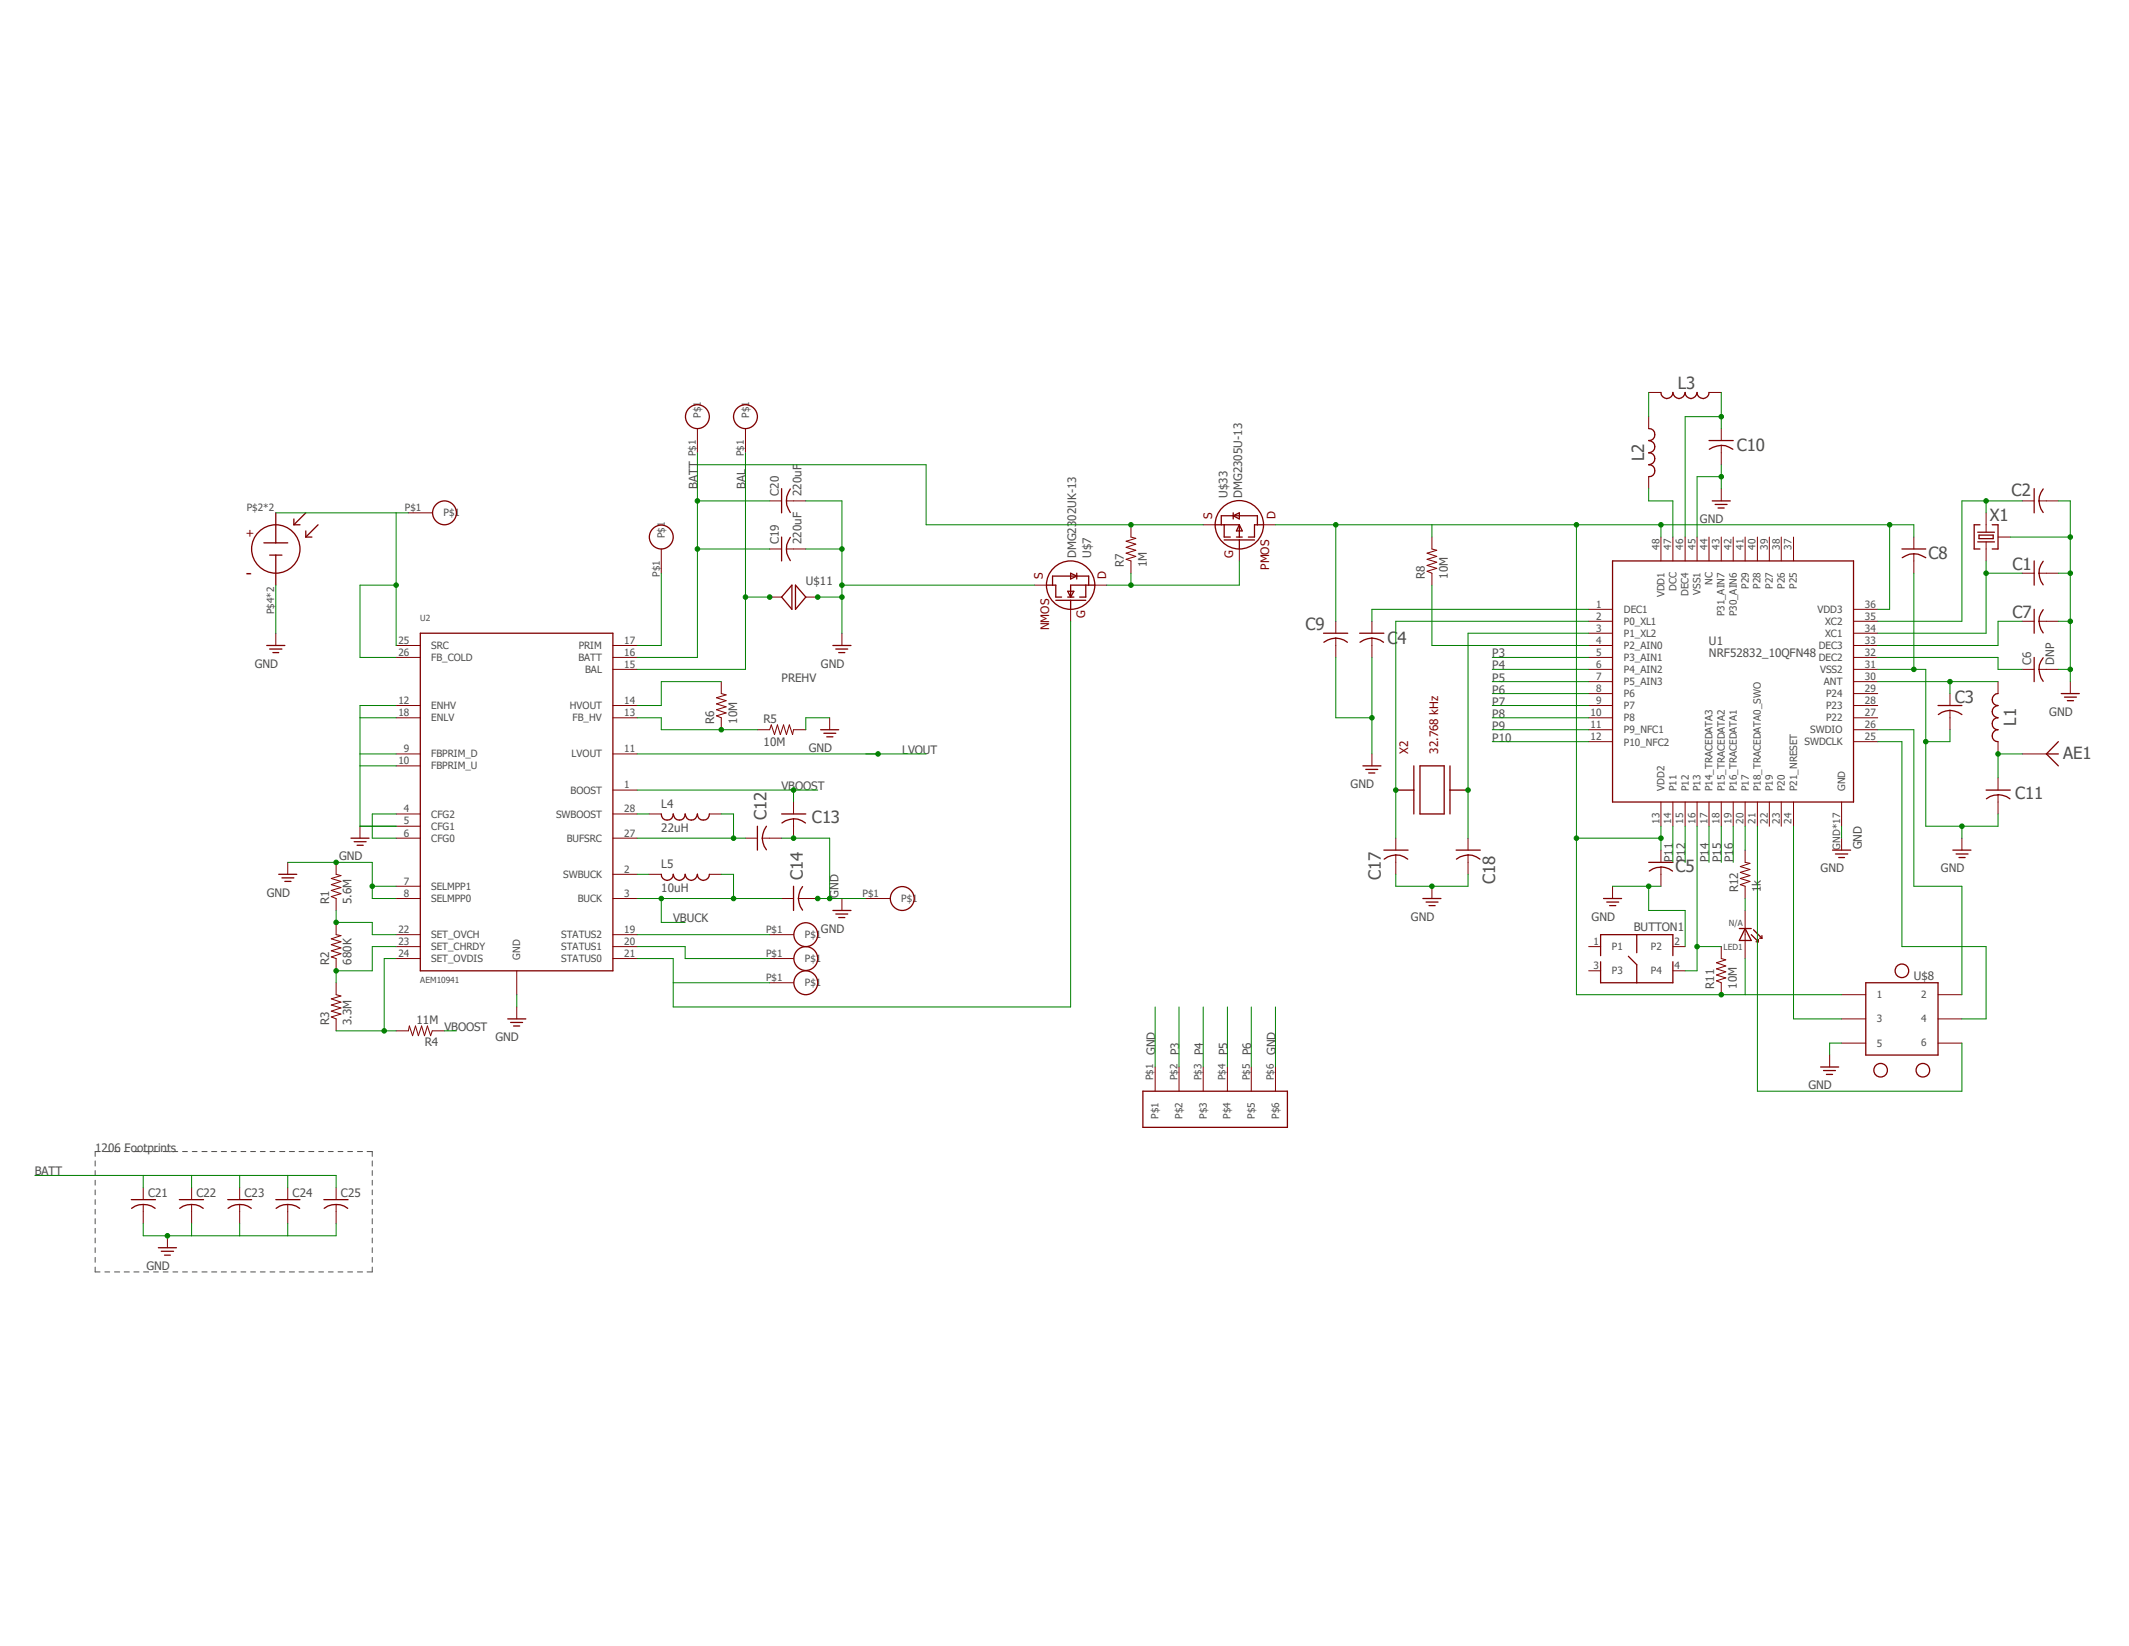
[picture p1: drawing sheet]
<svg xmlns="http://www.w3.org/2000/svg" width="279mm" height="216mm" viewBox="0 0 279 216" stroke-linecap="round" stroke-linejoin="round" font-family="sans-serif">
<path d="M4.2 48.9l271 118.1M275.2 48.9l-271 118.1" fill="none" stroke="#fff" stroke-width=".13"/>
<g fill="none" stroke="#505050" stroke-width=".13">
<path d="M12.5 152.3v.7M12.5 153.5v.7M12.5 154.8v.6M12.5 156.1v.6M12.5 157.4v.6M12.5 158.6v.7M12.5 159.9v.6M13.1 151h-.6v.7M13.8 151h.6M15 151h.7M16.3 151h.7M17.6 151h.6"/>
<path d="M18.8 151h.7M20.2 151h.6M21.4 151h.7M22.7 151h.6M24 151h.6M25.2 151h.7M26.5 151h.7M27.8 151h.6M29 151h.7M30.4 151h.6M31.6 151h.7M32.9 151h.6"/>
<path d="M34.2 151h.6M35.4 151h.7M36.7 151h.7M38 151h.7M39.2 151h.7M40.5 151h.7M41.8 151h.7M43.1 151h.6M44.4 151h.6M45.6 151h.7M46.9 151h.7M48.2 151h.7v.7"/>
<path d="M48.9 152.3v.7M48.9 153.5v.7M48.9 154.8v.6M48.9 156.1v.6M48.9 157.4v.6M48.9 158.6v.7M48.9 159.9v.6M12.5 166.2v.6h.6M12.5 161.1v.7M12.5 162.4v.6M12.5 163.7v.6M12.5 164.9v.7"/>
<path d="M13.8 166.8h.6M15 166.8h.7M16.3 166.8h.7M17.6 166.8h.6M18.8 166.8h.7M20.2 166.8h.6M21.4 166.8h.7M22.7 166.8h.6M24 166.8h.6M25.2 166.8h.7M26.5 166.8h.7M27.8 166.8h.6"/>
<path d="M29 166.8h.7M30.4 166.8h.6M31.6 166.8h.7M32.9 166.8h.6M34.2 166.8h.6M35.4 166.8h.7M36.7 166.8h.7M38 166.8h.7M39.2 166.8h.7M40.5 166.8h.7M41.8 166.8h.7M43.1 166.8h.6"/>
<path d="M44.4 166.8h.6M45.6 166.8h.7M46.9 166.8h.7M48.9 161.1v.7M48.9 162.4v.6M48.9 163.7v.6M48.9 164.9v.7M48.9 166.2v.6h-.7"/>
</g>
<g fill="none" stroke="#800000" stroke-width=".17">
<path d="M216.4 56.2a.78 .78 0 0 1 .8 .8 .78 .78 0 0 1-.8 .8 .8 .8 0 0 1 .8 .8 .8 .8 0 0 1-.8 .8 .78 .78 0 0 1 .8 .8 .78 .78 0 0 1-.8 .8 .78 .78 0 0 1 .8 .7 .78 .78 0 0 1-.8 .8M218 51.5a.78 .78 0 0 0 .8 .8 .78 .78 0 0 0 .7-.8 .8 .8 0 0 0 .8 .8 .8 .8 0 0 0 .8-.8 .78 .78 0 0 0 .8 .8 .78 .78 0 0 0 .8-.8 .78 .78 0 0 0 .8 .8 .78 .78 0 0 0 .8-.8M224.3 57.8h3.2M224.3 58.9a2.6 2.6 0 0 1 3.1 0M34.6 71.2h3.2M35.4 72.8h1.6M36.2 67.3v3.9M36.2 72.8v4M38.6 68.8h.8M38.6 68.1v.7M40.1 70.4h.8M40.1 67.3l-1.5 1.5"/>
<path d="M40.1 69.6v.8M41.7 68.8l-1.6 1.6M102.6 64.1v3.2M102.6 70.4v3.2M103.7 70.5a2.54 2.54 0 0 0 0 3M103.7 64.1a2.6 2.6 0 0 0 0 3.1M103.9 76.8v3.1l-1.3-1.6zM104.4 76.8l1.3 1.5-1.3 1.6zM137.4 76.8h1.2v1.5h.7M138.1 76.8v-1.2h4.8v1.2M138.6 78.7h3.9M140.1 78.3h.8"/>
<path d="M140.1 77.6h.8l-.4 .7zM140.5 75.2l.8 .4-.8 .3zM140.5 78.7v1.2M141.3 75.2v.7M142.5 76.8v1.5h-.8M143.7 76.8h-3.2v1.5M159.5 68.8h3.1M160.3 68.8v-1.2h4.7v1.2M160.7 68.8v1.6h.8M160.7 70.8h3.9M161.8 67.6l.8-.3v.8zM161.8 67.3v.8"/>
<path d="M162.3 70.4h.7M162.6 68.8v1.6M162.6 70.8v1.2M162.6 68.8l.4 .8h-.7zM165.8 68.8h-1.2v1.6h-.8M211.6 73.6h31.6v31.6h-31.6zM224.7 65.7h2.4M225.1 66.2h1.6M225.5 66.6h.8M249.6 72h3.1M249.6 73.2a2.6 2.6 0 0 1 3.1 0M259.5 69.8h2.2"/>
<path d="M259.5 71.1h2.2M259.7 70.2h1.9v.5h-1.9zM259.8 68.8h-.7v3.2h.7M261.5 68.8h.7v3.2h-.7M267 64.1v3.2M267 73.6v3.2M267 79.9v3.2M268.1 73.6a2.44 2.44 0 0 0 0 3.1M268.1 64.1a2.44 2.44 0 0 0 0 3.1M268.1 80a2.39 2.39 0 0 0 0 3M35 84.7h2.4M35.4 85.1h1.6"/>
<path d="M35.8 85.6h.8M55.2 83.1h25.2v44.2h-25.2zM107.7 95.7h2.4M108.1 96.2h1.6M108.5 96.6h.8M109.3 84.7h2.4M109.7 85.1h1.6M110.1 85.6h.8M173.7 83.1h3.2M173.7 84.2a2.44 2.44 0 0 1 3.1 0M178.4 83.1h3.2M178.5 84.2a2.44 2.44 0 0 1 3.1 0"/>
<path d="M254.3 92.5h3.2M254.4 93.7a2.44 2.44 0 0 1 3.1 0M262.2 91a.78 .78 0 0 0-.7 .8 .78 .78 0 0 0 .7 .7 .81 .81 0 0 0-.7 .8 .81 .81 0 0 0 .7 .8 .78 .78 0 0 0-.7 .8 .78 .78 0 0 0 .7 .8 .78 .78 0 0 0-.7 .8 .78 .78 0 0 0 .7 .8M267 86.2v3.2M268.1 86.3a2.44 2.44 0 0 0 0 3.1M268.6 98.9l1.5 1.6M268.6 98.9h1.5M270.1 97.3l-1.5 1.6M270.5 91h2.4M270.9 91.4h1.6M271.3 91.9h.8M36.6 114.7h2.3"/>
<path d="M37 115.1h1.6M37.4 115.6h.8M46.1 109.9h2.3M46.5 110.4h1.5M46.9 110.9h.8M86.8 114.7a.78 .78 0 0 0 .8 .8 .78 .78 0 0 0 .7-.8 .78 .78 0 0 0 .8 .8 .78 .78 0 0 0 .8-.8 .8 .8 0 0 0 .8 .8 .8 .8 0 0 0 .8-.8 .78 .78 0 0 0 .8 .8 .78 .78 0 0 0 .8-.8M86.8 106.8a.78 .78 0 0 0 .8 .8 .78 .78 0 0 0 .7-.8 .78 .78 0 0 0 .8 .8 .78 .78 0 0 0 .8-.8 .8 .8 0 0 0 .8 .8 .8 .8 0 0 0 .8-.8 .78 .78 0 0 0 .8 .8 .78 .78 0 0 0 .8-.8M99.4 108.4v3.1M100.6 108.4a2.44 2.44 0 0 0 0 3.1M102.6 106.8h3.1M102.6 107.9a2.44 2.44 0 0 1 3.1 0M104.1 116.2v3.2"/>
<path d="M105.3 116.3a2.44 2.44 0 0 0 0 3.1M109.3 119.4h2.4M109.7 119.9h1.6M178.9 100.5h2.3M179.2 100.9h1.6M179.6 101.4h.8M181.6 111.5h3.2M181.7 112.7a2.44 2.44 0 0 1 3 0M183.2 103.6h2.3M185.5 100.5v6.3M186.4 100.5h3.1v6.3h-3.1zM186.7 117.9h2.4"/>
<path d="M187.2 118.3h1.5M187.5 118.8h.8M190.3 103.6h2.4M190.3 100.5v6.3M191.1 111.5h3.2M191.1 112.7a2.44 2.44 0 0 1 3.1 0M210.4 117.9h2.4M210.9 118.3h1.5M211.2 118.8h.8M216.4 113.1h3.1M218 113.7l1 .3 .5 .3M218 113.7l-.6 .1-.5 .2-.4 .3"/>
<path d="M240.5 111.5h2.4M240.9 112h1.6M241.3 112.5h.8M256.3 111.5h2.4M256.7 112h1.6M257.1 112.5h.8M260.6 103.6h3.2M262.2 104.2l1.1 .3 .5 .3M262.2 104.3h-.5l-.5 .2-.5 .3M66.6 133.6h2.4M67 134.1h1.6M67.4 134.6h.8"/>
<path d="M110.1 120.4h.8M210.1 126.2v2.7h9.4v-2.7M210.1 125.3v-2.7h9.4v2.7M213.7 125.4l1.1 1.1v2.4M214.8 122.6v2.4M228.3 121.8h1.5M229 121.8l.8 1.6h-1.5zM229.8 122.6l1 .9M230.1 122l1.1 1.1M230.5 123.5h.3M230.8 123.2v.3M230.9 123.1h.3"/>
<path d="M231.2 122.7v.4M238.9 140h2.4M244.9 128.9h9.4v9.5h-9.4zM17.2 157.4h3.2M17.3 158.5a2.6 2.6 0 0 1 3.1 0M23.5 157.4h3.2M23.6 158.5a2.6 2.6 0 0 1 3.1 0M29.9 157.4h3.1M29.9 158.5a2.54 2.54 0 0 1 3.1 0M36.2 157.4h3.2M36.2 158.5a2.6 2.6 0 0 1 3.1 0M42.5 157.4h3.2"/>
<path d="M42.5 158.5a2.6 2.6 0 0 1 3.1 0M150 143.1h19v4.8h-19zM239.3 140.4h1.6M239.7 140.9h.8M20.8 163.7h2.4M21.2 164.1h1.6M21.6 164.6h.8"/>
<circle cx="91.5" cy="54.7" r="1.56"/>
<circle cx="97.8" cy="54.7" r="1.56"/>
<circle cx="36.2" cy="72" r="3.2"/>
<circle cx="58.3" cy="67.3" r="1.56"/>
<circle cx="86.8" cy="70.4" r="1.56"/>
<circle cx="140.5" cy="76.8" r="3.2"/>
<circle cx="162.6" cy="68.8" r="3.2"/>
<circle cx="118.4" cy="117.9" r="1.56"/>
<circle cx="105.8" cy="122.6" r="1.56"/>
<circle cx="105.8" cy="125.7" r="1.56"/>
<circle cx="105.8" cy="128.9" r="1.56"/>
<circle cx="249.6" cy="127.3" r=".89"/>
<circle cx="246.8" cy="140.4" r=".89"/>
<circle cx="252.3" cy="140.4" r=".89"/>
</g>
<g fill="none" stroke="#800000" stroke-width=".13">
<path d="M91.5 56.2v3.2M97.8 56.2v3.2M216.4 51.5h1.6M216.4 54.7v1.5M224.3 51.5h1.6M225.9 56.2v1.6M225.9 58.4v2.6M53.6 67.3h3.1M86.8 72v3.2M101 65.7h1.6M101 78.3h1.6M101 72h1.6"/>
<path d="M103.2 65.7h2.5M103.2 72h2.5M105.7 78.3h1.6M135.8 76.8h1.6M140.5 79.9v1.6M143.7 76.8h1.5M148.4 68.8v1.6l.7 .2-1.3 .4 1.3 .4-1.3 .4 1.3 .4-1.3 .4 1.3 .4-1.3 .4 .6 .2v1.6M157.9 68.8h1.6M162.6 72v1.6M165.8 68.8h1.6M187.9 70.4v1.6l.7 .2-1.3 .4 1.3 .4-1.3 .4 1.3 .3-1.3 .5 1.3 .3-1.3 .4 .6 .3v1.6M208.5 79.9h3.1"/>
<path d="M216.4 62.5v1.6M218 70.4v3.2M219.5 70.4v3.2M221.1 70.4v3.2M222.7 70.4v3.2M224.3 70.4v3.2M225.9 64.1v1.6M225.9 70.4v3.2M227.5 70.4v3.2M229 70.4v3.2M230.6 70.4v3.2M232.2 70.4v3.2"/>
<path d="M233.8 70.4v3.2M235.4 70.4v3.2M243.2 79.9h3.2M251.2 70.4v1.6M251.2 72.6v2.6M260.6 67.3v2.5M260.6 71.1v2.5M262.2 70.4h1.6M265.4 75.2h1.6M265.4 65.7h1.6M267.6 75.2h2.5M267.6 65.7h2.5"/>
<path d="M36.2 83.1v1.6M52 86.2h3.2M52 84.7h3.2M52 92.5h3.2M52 94.1h3.2M52 98.9h3.2M80.4 86.2h3.2M80.4 84.7h3.2M80.4 87.8h3.2M80.4 92.5h3.2M80.4 94.1h3.2M80.4 98.9h3.2"/>
<path d="M94.7 89.4v1.6l.6 .1-1.3 .4 1.3 .4-1.3 .4 1.3 .4-1.3 .4 1.3 .4-1.3 .4 .7 .2v1.6M99.4 95.7h1.6l.2-.6 .4 1.3 .4-1.3 .4 1.3 .4-1.3 .4 1.3 .4-1.3 .4 1.3 .1-.7h1.6M108.9 94.1v1.6M110.5 83.1v1.6M175.3 81.5v1.6M175.3 83.7v2.5M180 81.5v1.6M180 83.7v2.5M180 98.9v1.6M208.5 89.4h3.1M208.5 86.2h3.1M208.5 84.7h3.1"/>
<path d="M208.5 81.5h3.1M208.5 83.1h3.1M208.5 87.8h3.1M208.5 91h3.1M208.5 92.5h3.1M208.5 94.1h3.1M208.5 95.7h3.1M208.5 97.3h3.1M243.2 89.4h3.2M243.2 86.2h3.2M243.2 84.7h3.2M243.2 81.5h3.2"/>
<path d="M243.2 83.1h3.2M243.2 87.8h3.2M243.2 91h3.2M243.2 92.5h3.2M243.2 94.1h3.2M243.2 95.7h3.2M243.2 97.3h3.2M255.9 91v1.5M255.9 93.2v2.5M262.2 89.4v1.6M262.2 97.3v1.6M265.4 81.5h1.6"/>
<path d="M265.4 87.8h1.6M265.4 98.9h3.2M267.6 81.5h2.5M267.6 87.8h2.5M271.7 89.4v1.6M37.8 113.1v1.6M44.1 113.1v1.6l.6 .2-1.2 .3 1.2 .4-1.2 .4 1.2 .4-1.2 .4 1.2 .4-1.2 .4 .6 .3v1.5M47.2 108.4v1.5M52 117.9h3.2M52 109.9h3.2M52 108.4h3.2M52 106.8h3.2"/>
<path d="M52 100.5h3.2M52 116.2h3.2M80.4 103.6h3.2M80.4 117.9h3.2M80.4 109.9h3.2M80.4 106.8h3.2M80.4 114.7h3.2M85.2 106.8h1.6M85.2 114.7h1.6M93.1 106.8h1.6M93.1 114.7h1.6M97.8 109.9h1.6"/>
<path d="M100 109.9h2.6M102.6 117.9h1.5M104.1 105.2v1.6M104.1 107.4v2.5M104.8 117.9h2.5M110.5 117.9v1.5M113.6 117.9h3.2M183.2 109.9v1.6M183.2 112.1v2.6M187.9 116.2v1.7M192.7 109.9v1.6M192.7 112.1v2.6"/>
<path d="M211.6 116.2v1.7M218 105.2v3.2M218 111.5v1.6M218 113.7v2.5M219.5 105.2v3.2M221.1 105.2v3.2M222.7 105.2v3.2M224.3 105.2v3.2M225.9 105.2v3.2M227.5 105.2v3.2M229 105.2v3.2M229 111.5v1.6l.7 .1-1.3 .5 1.3 .3-1.3 .4 1.3 .5-1.3 .3 1.3 .4-1.3 .4 .6 .2v1.7"/>
<path d="M229 119.4v6.3M230.6 105.2v3.2M232.2 105.2v3.2M233.8 105.2v3.2M235.4 105.2v3.2M241.7 105.2v3.2M241.7 109.9v1.6M257.5 109.9v1.6M262.2 102v1.6M262.2 104.3v2.5M44.1 121v1.6l.6 .1-1.2 .4 1.2 .4-1.2 .4 1.2 .4-1.2 .4 1.2 .4-1.2 .4 .6 .2v1.6M44.1 128.9v1.6l.6 .1-1.2 .4 1.2 .4-1.2 .4 1.2 .4-1.2 .4 1.2 .4-1.2 .4 .6 .2v1.6"/>
<path d="M52 124.2h3.2M52 122.6h3.2M52 125.7h3.2M52 135.2h1.6l.1-.6 .4 1.2 .4-1.2 .4 1.2 .4-1.2 .4 1.2 .4-1.2 .4 1.2 .2-.6h1.6M67.8 127.3v3.2M67.8 132.1v1.5M80.4 124.2h3.2M80.4 122.6h3.2M80.4 125.7h3.2M101 122.6h3.1M101 125.7h3.1M101 128.9h3.1"/>
<path d="M151.6 140v3.1M154.7 140v3.1M157.9 140v3.1M161.1 140v3.1M164.2 140v3.1M167.4 140v3.1M208.5 124.2h1.6M208.5 127.3h1.6M219.5 124.2h1.6M219.5 127.3h1.6M225.9 124.2v1.5l.6 .2-1.2 .4 1.2 .4-1.2 .4 1.2 .4-1.2 .4 1.2 .4-1.2 .4 .6 .2v1.6M240.1 138.4v1.6"/>
<path d="M241.7 130.5h3.2M241.7 133.6h3.2M241.7 136.8h3.2M254.3 130.5h3.2M254.3 133.6h3.2M254.3 136.8h3.2M18.8 155.8v1.6M18.8 158v2.5M25.1 155.8v1.6M25.1 158v2.5M31.5 155.8v1.6M31.5 158v2.5"/>
<path d="M37.8 155.8v1.6M37.8 158v2.5M44.1 155.8v1.6M44.1 158v2.5M22 162.1v1.6"/>
</g>
<path d="M216.4 51.5v3.2M225.9 51.5v4.7M225.9 54.7h-4.8v15.7M216.4 64.1v1.6h3.1v4.7" fill="none" stroke="#008000" stroke-width=".13"/>
<circle cx="225.9" cy="54.7" r=".3" fill="#008000"/>
<g fill="none" stroke="#008000" stroke-width=".13">
<path d="M225.9 61v3.1M225.9 62.5h-3.2v7.9"/>
<circle cx="225.9" cy="54.7" r=".3"/>
</g>
<circle cx="225.9" cy="62.5" r=".3" fill="#008000"/>
<g fill="none" stroke="#008000" stroke-width=".13">
<path d="M175.3 86.2v7.9h4.7M180 86.2v12.7"/>
<circle cx="225.9" cy="62.5" r=".3"/>
</g>
<circle cx="180" cy="94.1" r=".3" fill="#008000"/>
<g fill="none" stroke="#008000" stroke-width=".13">
<path d="M251.2 75.2v12.6M246.4 87.8h6.3v20.6h4.8v1.5"/>
<circle cx="180" cy="94.1" r=".3"/>
</g>
<circle cx="251.2" cy="87.8" r=".3" fill="#008000"/>
<g fill="none" stroke="#008000" stroke-width=".13">
<path d="M255.9 95.7v1.6h-3.2M262.2 106.8v1.6h-4.7"/>
<circle cx="251.2" cy="87.8" r=".3"/>
</g>
<circle cx="257.5" cy="108.4" r=".3" fill="#008000"/>
<circle cx="257.5" cy="108.4" r=".3" fill="none" stroke="#008000" stroke-width=".13"/>
<circle cx="252.7" cy="97.3" r=".3" fill="#008000"/>
<g fill="none" stroke="#008000" stroke-width=".13">
<path d="M270.1 65.7h1.6v23.7M270.1 75.2h1.6M270.1 81.5h1.6M270.1 87.8h1.6"/>
<circle cx="252.7" cy="97.3" r=".3"/>
</g>
<circle cx="271.7" cy="87.8" r=".3" fill="#008000"/>
<circle cx="271.7" cy="87.8" r=".3" fill="none" stroke="#008000" stroke-width=".13"/>
<circle cx="271.7" cy="81.5" r=".3" fill="#008000"/>
<circle cx="271.7" cy="81.5" r=".3" fill="none" stroke="#008000" stroke-width=".13"/>
<circle cx="271.7" cy="75.2" r=".3" fill="#008000"/>
<g fill="none" stroke="#008000" stroke-width=".13">
<path d="M263.8 70.4h7.9"/>
<circle cx="271.7" cy="75.2" r=".3"/>
</g>
<circle cx="271.7" cy="70.4" r=".3" fill="#008000"/>
<g fill="none" stroke="#008000" stroke-width=".13">
<path d="M102.6 109.9h6.3v8h-1.6M241.7 108.4v1.5"/>
<circle cx="271.7" cy="70.4" r=".3"/>
</g>
<circle cx="104.1" cy="109.9" r=".3" fill="#008000"/>
<circle cx="104.1" cy="109.9" r=".3" fill="none" stroke="#008000" stroke-width=".13"/>
<circle cx="108.9" cy="117.9" r=".3" fill="#008000"/>
<g fill="none" stroke="#008000" stroke-width=".13">
<path d="M108.9 117.9h1.6"/>
<circle cx="108.9" cy="117.9" r=".3"/>
</g>
<circle cx="107.3" cy="117.9" r=".3" fill="#008000"/>
<g fill="none" stroke="#008000" stroke-width=".13">
<path d="M108.9 94.1h-3.2v1.6M37.8 113.1h11.1v4.8h3.1M48.9 116.2h3.1M110.5 117.9h3.1M67.8 130.5v1.6"/>
<circle cx="107.3" cy="117.9" r=".3"/>
</g>
<circle cx="48.9" cy="116.2" r=".3" fill="#008000"/>
<circle cx="48.9" cy="116.2" r=".3" fill="none" stroke="#008000" stroke-width=".13"/>
<circle cx="44.1" cy="113.1" r=".3" fill="#008000"/>
<g fill="none" stroke="#008000" stroke-width=".13">
<path d="M36.2 76.8v6.3M211.6 116.2h6.4M216.4 116.2v3.2h4.7v4.8"/>
<circle cx="44.1" cy="113.1" r=".3"/>
</g>
<circle cx="216.4" cy="116.2" r=".3" fill="#008000"/>
<g fill="none" stroke="#008000" stroke-width=".13">
<path d="M110.5 78.3v4.8M241.7 136.8h-1.6v1.6"/>
<circle cx="216.4" cy="116.2" r=".3"/>
</g>
<circle cx="107.3" cy="78.3" r=".3" fill="#008000"/>
<g fill="none" stroke="#008000" stroke-width=".13">
<path d="M105.7 65.7h4.8v12.6h-3.2M105.7 72h4.8"/>
<circle cx="107.3" cy="78.3" r=".3"/>
</g>
<circle cx="110.5" cy="72" r=".3" fill="#008000"/>
<circle cx="110.5" cy="72" r=".3" fill="none" stroke="#008000" stroke-width=".13"/>
<circle cx="110.5" cy="78.3" r=".3" fill="#008000"/>
<g fill="none" stroke="#008000" stroke-width=".13">
<path d="M110.5 76.8h25.3"/>
<circle cx="110.5" cy="78.3" r=".3"/>
</g>
<circle cx="110.5" cy="76.8" r=".3" fill="#008000"/>
<g fill="none" stroke="#008000" stroke-width=".13">
<path d="M183.2 114.7v1.5h9.5v-1.5"/>
<circle cx="110.5" cy="76.8" r=".3"/>
</g>
<circle cx="187.9" cy="116.2" r=".3" fill="#008000"/>
<g fill="none" stroke="#008000" stroke-width=".13">
<path d="M18.8 160.5v1.6h25.3v-1.6M25.1 160.5v1.6M31.5 160.5v1.6M37.8 160.5v1.6"/>
<circle cx="187.9" cy="116.2" r=".3"/>
</g>
<circle cx="22" cy="162.1" r=".3" fill="#008000"/>
<g fill="none" stroke="#008000" stroke-width=".13">
<path d="M208.5 79.9h-28.5v1.6M260.6 65.7v1.6M265.4 65.7h-7.9v15.8h-11.1M47.2 98.9h4.8M47.2 94.1h4.8M52 92.5h-4.8v15.9h4.8M47.2 100.5h4.8M52 106.8h-3.1v3.1h3.1M151.6 132.1v7.9M167.4 132.1v7.9"/>
<circle cx="22" cy="162.1" r=".3"/>
</g>
<circle cx="260.6" cy="65.7" r=".3" fill="#008000"/>
<g fill="none" stroke="#008000" stroke-width=".13">
<path d="M260.6 73.6v9.5h-14.2M260.6 75.2h4.8"/>
<circle cx="260.6" cy="65.7" r=".3"/>
</g>
<circle cx="260.6" cy="75.2" r=".3" fill="#008000"/>
<g fill="none" stroke="#008000" stroke-width=".13">
<path d="M246.4 89.4h15.8M255.9 89.4v1.6"/>
<circle cx="260.6" cy="75.2" r=".3"/>
</g>
<circle cx="255.9" cy="89.4" r=".3" fill="#008000"/>
<g fill="none" stroke="#008000" stroke-width=".13">
<path d="M265.4 98.9h-3.2v3.1"/>
<circle cx="255.9" cy="89.4" r=".3"/>
</g>
<circle cx="262.2" cy="98.9" r=".3" fill="#008000"/>
<g fill="none" stroke="#008000" stroke-width=".13">
<path d="M246.4 86.2h15.8v1.6h3.2M246.4 97.3h3.2v26.9h11v9.4h-3.1M246.4 95.7h4.8v20.5h6.3v14.3M265.4 81.5h-3.2v3.2h-15.8M222.7 108.4v18.9h-1.6M230.6 108.4v34.7h26.9v-6.3M235.4 108.4v25.2h6.3M222.7 124.2h3.2"/>
<circle cx="262.2" cy="98.9" r=".3"/>
</g>
<circle cx="222.7" cy="124.2" r=".3" fill="#008000"/>
<g fill="none" stroke="#008000" stroke-width=".13">
<path d="M83.6 109.9h14.2M94.7 106.8h1.6v3.1"/>
<circle cx="222.7" cy="124.2" r=".3"/>
</g>
<circle cx="96.3" cy="109.9" r=".3" fill="#008000"/>
<g fill="none" stroke="#008000" stroke-width=".13">
<path d="M83.6 103.6h23.7M104.1 103.6v1.6"/>
<circle cx="96.3" cy="109.9" r=".3"/>
</g>
<circle cx="104.1" cy="103.6" r=".3" fill="#008000"/>
<g fill="none" stroke="#008000" stroke-width=".13">
<path d="M83.6 117.9h19M86.8 117.9v3.1h3.1M94.7 114.7h1.6v3.2M58.3 135.2h1.6"/>
<circle cx="104.1" cy="103.6" r=".3"/>
</g>
<circle cx="96.3" cy="117.9" r=".3" fill="#008000"/>
<circle cx="96.3" cy="117.9" r=".3" fill="none" stroke="#008000" stroke-width=".13"/>
<circle cx="86.8" cy="117.9" r=".3" fill="#008000"/>
<g fill="none" stroke="#008000" stroke-width=".13">
<path d="M83.6 98.9h31.6M83.6 114.7h1.6"/>
<circle cx="86.8" cy="117.9" r=".3"/>
</g>
<circle cx="115.2" cy="98.9" r=".3" fill="#008000"/>
<g fill="none" stroke="#008000" stroke-width=".13">
<path d="M218 68.8v1.6M248 68.8v11.1h-1.6M251.2 70.4v-1.6h-75.9v12.7M115.2 98.9h6.3"/>
<circle cx="115.2" cy="98.9" r=".3"/>
</g>
<circle cx="248" cy="68.8" r=".3" fill="#008000"/>
<circle cx="248" cy="68.8" r=".3" fill="none" stroke="#008000" stroke-width=".13"/>
<circle cx="218" cy="68.8" r=".3" fill="#008000"/>
<circle cx="218" cy="68.8" r=".3" fill="none" stroke="#008000" stroke-width=".13"/>
<circle cx="206.9" cy="68.8" r=".3" fill="#008000"/>
<g fill="none" stroke="#008000" stroke-width=".13">
<path d="M206.9 68.8v41.1M218 108.4v3.1"/>
<circle cx="206.9" cy="68.8" r=".3"/>
</g>
<circle cx="218" cy="109.9" r=".3" fill="#008000"/>
<g fill="none" stroke="#008000" stroke-width=".13">
<path d="M218 109.9h-11.1v20.6h19"/>
<circle cx="218" cy="109.9" r=".3"/>
</g>
<circle cx="225.9" cy="130.5" r=".3" fill="#008000"/>
<g fill="none" stroke="#008000" stroke-width=".13">
<path d="M225.9 130.5h3.1"/>
<circle cx="225.9" cy="130.5" r=".3"/>
</g>
<circle cx="206.9" cy="109.9" r=".3" fill="#008000"/>
<g fill="none" stroke="#008000" stroke-width=".13">
<path d="M229 130.5h12.7"/>
<circle cx="206.9" cy="109.9" r=".3"/>
</g>
<circle cx="175.3" cy="68.8" r=".3" fill="#008000"/>
<g fill="none" stroke="#008000" stroke-width=".13">
<path d="M167.4 68.8h7.9M187.9 68.8v1.6M44.1 119.4v1.6h4.8v1.6h3.1M229 125.7v4.8"/>
<circle cx="175.3" cy="68.8" r=".3"/>
</g>
<circle cx="44.1" cy="121" r=".3" fill="#008000"/>
<g fill="none" stroke="#008000" stroke-width=".13">
<path d="M52 124.2h-3.1v3.1h-4.8v1.6"/>
<circle cx="44.1" cy="121" r=".3"/>
</g>
<circle cx="44.1" cy="127.3" r=".3" fill="#008000"/>
<g fill="none" stroke="#008000" stroke-width=".13">
<path d="M44.1 135.2h7.9M52 125.7h-1.6v9.5"/>
<circle cx="44.1" cy="127.3" r=".3"/>
</g>
<circle cx="50.4" cy="135.2" r=".3" fill="#008000"/>
<g fill="none" stroke="#008000" stroke-width=".13">
<path d="M83.6 94.1h3.2v1.6h12.6"/>
<circle cx="50.4" cy="135.2" r=".3"/>
</g>
<circle cx="94.7" cy="95.7" r=".3" fill="#008000"/>
<g fill="none" stroke="#008000" stroke-width=".13">
<path d="M91.5 59.4v26.8h-7.9M91.5 65.7h9.5M91.5 72h9.5"/>
<circle cx="94.7" cy="95.7" r=".3"/>
</g>
<circle cx="91.5" cy="72" r=".3" fill="#008000"/>
<circle cx="91.5" cy="72" r=".3" fill="none" stroke="#008000" stroke-width=".13"/>
<circle cx="91.5" cy="65.7" r=".3" fill="#008000"/>
<g fill="none" stroke="#008000" stroke-width=".13">
<path d="M91.5 61h30v7.8h36.4"/>
<circle cx="91.5" cy="65.7" r=".3"/>
</g>
<circle cx="148.4" cy="68.8" r=".3" fill="#008000"/>
<g fill="none" stroke="#008000" stroke-width=".13">
<path d="M97.8 78.3v9.5h-14.2M4.6 154.2h39.5v1.6M18.8 154.2v1.6M25.1 154.2v1.6M31.5 154.2v1.6M37.8 154.2v1.6"/>
<circle cx="148.4" cy="68.8" r=".3"/>
</g>
<circle cx="101" cy="78.3" r=".3" fill="#008000"/>
<g fill="none" stroke="#008000" stroke-width=".13">
<path d="M97.8 59.4v18.9h3.2"/>
<circle cx="101" cy="78.3" r=".3"/>
</g>
<circle cx="97.8" cy="78.3" r=".3" fill="#008000"/>
<g fill="none" stroke="#008000" stroke-width=".13">
<path d="M36.2 67.3h15.8v17.4M47.2 76.8h4.8"/>
<circle cx="97.8" cy="78.3" r=".3"/>
</g>
<circle cx="52" cy="76.8" r=".3" fill="#008000"/>
<g fill="none" stroke="#008000" stroke-width=".13">
<path d="M47.2 76.8v9.4h4.8M52 67.3h1.6M208.5 81.5h-25.3v28.4M83.6 106.8h1.6M229 117.9v1.5"/>
<circle cx="52" cy="76.8" r=".3"/>
</g>
<circle cx="183.2" cy="103.6" r=".3" fill="#008000"/>
<g fill="none" stroke="#008000" stroke-width=".13">
<path d="M208.5 83.1h-15.8v26.8"/>
<circle cx="183.2" cy="103.6" r=".3"/>
</g>
<circle cx="192.7" cy="103.6" r=".3" fill="#008000"/>
<g fill="none" stroke="#008000" stroke-width=".13">
<path d="M86.8 75.2v9.5h-3.2M148.4 75.2v1.6M162.6 73.6v3.2h-17.4M187.9 76.8v7.9h20.6M94.7 89.4h-7.9v3.1h-3.2M140.5 81.5v50.6h-52.2v-6.4h-4.7M83.6 122.6h17.4M83.6 124.2h6.3v1.5h11.1M88.3 128.9h12.7"/>
<circle cx="192.7" cy="103.6" r=".3"/>
</g>
<circle cx="148.4" cy="76.8" r=".3" fill="#008000"/>
<g fill="none" stroke="#008000" stroke-width=".13">
<path d="M195.8 86.2h12.7M195.8 87.8h12.7M195.8 89.4h12.7M195.8 91h12.7M195.8 92.5h12.7M195.8 94.1h12.7M195.8 95.7h12.7M195.8 97.3h12.7M219.5 108.4v4.7M221.1 108.4v4.7M224.3 108.4v4.7M225.9 108.4v4.7"/>
<path d="M227.5 108.4v4.7M229 108.4v3.1M154.7 132.1v7.9M157.9 132.1v7.9M161.1 132.1v7.9M164.2 132.1v7.9"/>
<circle cx="148.4" cy="76.8" r=".3"/>
</g>
<g font-size="2.2" fill="#505050">
<text x="220.2" y="51">L3</text>
<text x="227.9" y="59.1">C10</text>
<text x="215.8" y="60.5" transform="rotate(-90 215.8 60.5)">L2</text>
<text x="264" y="65.1">C2</text>
<text x="261.1" y="68.4">X1</text>
<text x="253.1" y="73.4">C8</text>
<text x="264.1" y="74.8">C1</text>
<text x="171.3" y="82.7">C9</text>
<text x="264.1" y="81.1">C7</text>
<text x="182.1" y="84.4">C4</text>
<text x="256.5" y="92.2">C3</text>
<text x="264.6" y="95.2" transform="rotate(-90 264.6 95.2)">L1</text>
<text x="270.8" y="99.5">AE1</text>
<text x="100.6" y="107.6" transform="rotate(-90 100.6 107.6)">C12</text>
<text x="106.6" y="108">C13</text>
<text x="264.5" y="104.8">C11</text>
<text x="105.4" y="115.5" transform="rotate(-90 105.4 115.5)">C14</text>
<text x="181.2" y="115.5" transform="rotate(-90 181.2 115.5)">C17</text>
<text x="196.2" y="116" transform="rotate(-90 196.2 116)">C18</text>
<text x="219.9" y="114.4">C5</text>
</g>
<text font-size="2.2" fill="#800000" x="32.3" y="75.9">-</text>
<g font-size="1.5" fill="#505050">
<text x="91.5" y="64.1" transform="rotate(-90 91.5 64.1)">BATT</text>
<text x="97.8" y="64.1" transform="rotate(-90 97.8 64.1)">BAL</text>
<text x="102.2" y="65.1" transform="rotate(-90 102.2 65.1)">C20</text>
<text x="105.2" y="65.1" transform="rotate(-90 105.2 65.1)">220uF</text>
<text x="161.1" y="65.3" transform="rotate(-90 161.1 65.3)">U$33</text>
<text x="163" y="65.3" transform="rotate(-90 163 65.3)">DMG2305U-13</text>
<text x="102.2" y="71.4" transform="rotate(-90 102.2 71.4)">C19</text>
<text x="105.2" y="71.4" transform="rotate(-90 105.2 71.4)">220uF</text>
<text x="223.1" y="68.6">GND</text>
<text x="105.7" y="76.8">U$11</text>
<text x="141.2" y="73.2" transform="rotate(-90 141.2 73.2)">DMG2302UK-13</text>
<text x="143.2" y="73.2" transform="rotate(-90 143.2 73.2)">U$7</text>
<text x="147.5" y="74.4" transform="rotate(-90 147.5 74.4)">R7</text>
<text x="150.5" y="74.4" transform="rotate(-90 150.5 74.4)">1M</text>
<text x="187" y="75.9" transform="rotate(-90 187 75.9)">R8</text>
<text x="190" y="75.9" transform="rotate(-90 190 75.9)">10M</text>
<text x="33.4" y="87.6">GND</text>
<text x="102.6" y="89.4">PREHV</text>
<text x="107.7" y="87.6">GND</text>
<text x="195.8" y="86.2">P3</text>
<text x="195.8" y="87.8">P4</text>
<text x="195.8" y="89.4">P5</text>
<text x="224.3" y="86.2">NRF52832_10QFN48</text>
<text x="224.3" y="84.7">U1</text>
<text x="266.6" y="87.2" transform="rotate(-90 266.6 87.2)">C6</text>
<text x="269.6" y="87.2" transform="rotate(-90 269.6 87.2)">DNP</text>
<text x="93.7" y="94.9" transform="rotate(-90 93.7 94.9)">R6</text>
<text x="96.7" y="94.9" transform="rotate(-90 96.7 94.9)">10M</text>
<text x="100.2" y="94.8">R5</text>
<text x="195.8" y="91">P6</text>
<text x="195.8" y="92.5">P7</text>
<text x="195.8" y="94.1">P8</text>
<text x="195.8" y="95.7">P9</text>
<text x="268.9" y="93.9">GND</text>
<text x="100.2" y="97.8">10M</text>
<text x="106.1" y="98.6">GND</text>
<text x="118.4" y="98.9">LVOUT</text>
<text x="195.8" y="97.3">P10</text>
<text x="86.8" y="106">L4</text>
<text x="102.6" y="103.6">VBOOST</text>
<text x="177.2" y="103.4">GND</text>
<text x="44.5" y="112.9">GND</text>
<text x="86.8" y="109.1">22uH</text>
<text x="86.8" y="113.9">L5</text>
<text x="219.5" y="113.1" transform="rotate(-90 219.5 113.1)">P11</text>
<text x="221.1" y="113.1" transform="rotate(-90 221.1 113.1)">P12</text>
<text x="224.3" y="113.1" transform="rotate(-90 224.3 113.1)">P14</text>
<text x="225.9" y="113.1" transform="rotate(-90 225.9 113.1)">P15</text>
<text x="227.5" y="113.1" transform="rotate(-90 227.5 113.1)">P16</text>
<text x="244.3" y="111.4" transform="rotate(-90 244.3 111.4)">GND</text>
<text x="35" y="117.6">GND</text>
<text x="43.2" y="118.6" transform="rotate(-90 43.2 118.6)">R1</text>
<text x="46.1" y="118.6" transform="rotate(-90 46.1 118.6)">5.6M</text>
<text x="86.8" y="117.1">10uH</text>
<text x="110" y="117.7" transform="rotate(-90 110 117.7)">GND</text>
<text x="228.1" y="117.1" transform="rotate(-90 228.1 117.1)">R12</text>
<text x="231.1" y="117.1" transform="rotate(-90 231.1 117.1)">1k</text>
<text x="238.9" y="114.4">GND</text>
<text x="254.7" y="114.4">GND</text>
<text x="88.3" y="121">VBUCK</text>
<text x="107.7" y="122.3">GND</text>
<text x="185.2" y="120.8">GND</text>
<text x="208.9" y="120.8">GND</text>
<text x="214.4" y="122.2">BUTTON1</text>
<text x="43.2" y="126.5" transform="rotate(-90 43.2 126.5)">R2</text>
<text x="46.1" y="126.5" transform="rotate(-90 46.1 126.5)">680K</text>
<text x="225" y="129.7" transform="rotate(-90 225 129.7)">R11</text>
<text x="227.9" y="129.7" transform="rotate(-90 227.9 129.7)">10M</text>
<text x="251.2" y="128.5">U$8</text>
<text x="43.2" y="134.4" transform="rotate(-90 43.2 134.4)">R3</text>
<text x="46.1" y="134.4" transform="rotate(-90 46.1 134.4)">3.3M</text>
<text x="54.7" y="134.3">11M</text>
<text x="55.8" y="137.2">R4</text>
<text x="58.3" y="135.2">VBOOST</text>
<text x="65" y="136.6">GND</text>
<text x="151.6" y="138.4" transform="rotate(-90 151.6 138.4)">GND</text>
<text x="154.7" y="138.4" transform="rotate(-90 154.7 138.4)">P3</text>
<text x="157.9" y="138.4" transform="rotate(-90 157.9 138.4)">P4</text>
<text x="161.1" y="138.4" transform="rotate(-90 161.1 138.4)">P5</text>
<text x="164.2" y="138.4" transform="rotate(-90 164.2 138.4)">P6</text>
<text x="167.4" y="138.4" transform="rotate(-90 167.4 138.4)">GND</text>
<text x="237.3" y="142.9">GND</text>
<text x="4.6" y="154.2">BATT</text>
<text x="12.5" y="151">1206 Footprints</text>
<text x="19.4" y="157">C21</text>
<text x="25.8" y="157">C22</text>
<text x="32.1" y="157">C23</text>
<text x="38.4" y="157">C24</text>
<text x="44.7" y="157">C25</text>
<text x="19.2" y="166.6">GND</text>
</g>
<g font-size="1.5" fill="#800000">
<text x="32.3" y="70.4">+</text>
<text x="159.1" y="68.1" transform="rotate(-90 159.1 68.1)">S</text>
<text x="167.4" y="68.1" transform="rotate(-90 167.4 68.1)">D</text>
<text x="136.9" y="75.9" transform="rotate(-90 136.9 75.9)">S</text>
<text x="145.2" y="75.9" transform="rotate(-90 145.2 75.9)">D</text>
<text x="161.8" y="73.2" transform="rotate(-90 161.8 73.2)">G</text>
<text x="166.6" y="74.8" transform="rotate(-90 166.6 74.8)">PMOS</text>
<text x="137.7" y="82.7" transform="rotate(-90 137.7 82.7)">NMOS</text>
<text x="142.4" y="81.1" transform="rotate(-90 142.4 81.1)">G</text>
<text x="184.8" y="98.9" transform="rotate(-90 184.8 98.9)">X2</text>
<text x="188.7" y="98.9" transform="rotate(-90 188.7 98.9)">32.768 kHz</text>
</g>
<g font-size="1.3" fill="#505050">
<text x="91.3" y="59.8" transform="rotate(-90 91.3 59.8)">P$1</text>
<text x="92" y="54.8" transform="rotate(-90 92 54.8)">P$1</text>
<text x="97.6" y="59.8" transform="rotate(-90 97.6 59.8)">P$1</text>
<text x="98.3" y="54.8" transform="rotate(-90 98.3 54.8)">P$1</text>
<text x="32.4" y="67.1">P$2*2</text>
<text x="53.1" y="67.1">P$1</text>
<text x="58.2" y="67.7">P$1</text>
<text x="87.3" y="70.6" transform="rotate(-90 87.3 70.6)">P$1</text>
<text x="86.6" y="75.7" transform="rotate(-90 86.6 75.7)">P$1</text>
<text x="217.8" y="72.1" transform="rotate(-90 217.8 72.1)">48</text>
<text x="219.3" y="72.1" transform="rotate(-90 219.3 72.1)">47</text>
<text x="220" y="77.6" transform="rotate(-90 220 77.6)">DCC</text>
<text x="220.9" y="72.1" transform="rotate(-90 220.9 72.1)">46</text>
<text x="222.5" y="72.1" transform="rotate(-90 222.5 72.1)">45</text>
<text x="224.1" y="72.1" transform="rotate(-90 224.1 72.1)">44</text>
<text x="224.8" y="76.8" transform="rotate(-90 224.8 76.8)">NC</text>
<text x="225.6" y="72.1" transform="rotate(-90 225.6 72.1)">43</text>
<text x="227.2" y="72.1" transform="rotate(-90 227.2 72.1)">42</text>
<text x="228.8" y="72.1" transform="rotate(-90 228.8 72.1)">41</text>
<text x="229.5" y="77.2" transform="rotate(-90 229.5 77.2)">P29</text>
<text x="230.4" y="72.1" transform="rotate(-90 230.4 72.1)">40</text>
<text x="231.1" y="77.2" transform="rotate(-90 231.1 77.2)">P28</text>
<text x="232" y="72.1" transform="rotate(-90 232 72.1)">39</text>
<text x="232.7" y="77.2" transform="rotate(-90 232.7 77.2)">P27</text>
<text x="233.6" y="72.1" transform="rotate(-90 233.6 72.1)">38</text>
<text x="234.2" y="77.2" transform="rotate(-90 234.2 77.2)">P26</text>
<text x="235.1" y="72.1" transform="rotate(-90 235.1 72.1)">37</text>
<text x="235.8" y="77.2" transform="rotate(-90 235.8 77.2)">P25</text>
<text x="36" y="80.6" transform="rotate(-90 36 80.6)">P$4*2</text>
<text x="209.5" y="79.7">1</text>
<text x="209.5" y="81.3">2</text>
<text x="209.5" y="82.8">3</text>
<text x="213.1" y="80.4">DEC1</text>
<text x="213.1" y="82">P0_XL1</text>
<text x="213.1" y="83.6">P1_XL2</text>
<text x="218.4" y="78.4" transform="rotate(-90 218.4 78.4)">VDD1</text>
<text x="221.6" y="78.2" transform="rotate(-90 221.6 78.2)">DEC4</text>
<text x="223.2" y="78" transform="rotate(-90 223.2 78)">VSS1</text>
<text x="226.3" y="80.9" transform="rotate(-90 226.3 80.9)">P31_AIN7</text>
<text x="227.9" y="80.9" transform="rotate(-90 227.9 80.9)">P30_AIN6</text>
<text x="238.5" y="80.4">VDD3</text>
<text x="239.5" y="83.5">XC1</text>
<text x="239.5" y="82">XC2</text>
<text x="244.7" y="79.7">36</text>
<text x="244.7" y="82.8">34</text>
<text x="244.7" y="81.3">35</text>
<text x="52.3" y="86">26</text>
<text x="52.3" y="84.5">25</text>
<text x="56.6" y="86.7">FB_COLD</text>
<text x="56.6" y="85.1">SRC</text>
<text x="75.9" y="86.7">BATT</text>
<text x="75.9" y="85.1">PRIM</text>
<text x="76.8" y="88.3">BAL</text>
<text x="81.9" y="87.6">15</text>
<text x="81.9" y="86">16</text>
<text x="81.9" y="84.5">17</text>
<text x="209.5" y="84.5">4</text>
<text x="209.5" y="86">5</text>
<text x="209.5" y="87.6">6</text>
<text x="209.5" y="89.2">7</text>
<text x="213.1" y="85.1">P2_AIN0</text>
<text x="213.1" y="86.7">P3_AIN1</text>
<text x="213.1" y="88.3">P4_AIN2</text>
<text x="213.1" y="89.9">P5_AIN3</text>
<text x="238.7" y="86.7">DEC2</text>
<text x="238.7" y="85.1">DEC3</text>
<text x="238.8" y="88.3">VSS2</text>
<text x="239.4" y="89.9">ANT</text>
<text x="244.7" y="89.2">30</text>
<text x="244.7" y="86">32</text>
<text x="244.7" y="84.5">33</text>
<text x="244.7" y="87.6">31</text>
<text x="52.3" y="92.3">12</text>
<text x="52.3" y="93.9">18</text>
<text x="56.6" y="93.1">ENHV</text>
<text x="56.6" y="94.6">ENLV</text>
<text x="74.8" y="93">HVOUT</text>
<text x="75.1" y="94.6">FB_HV</text>
<text x="81.9" y="93.9">13</text>
<text x="81.9" y="92.3">14</text>
<text x="208.7" y="93.9">10</text>
<text x="208.7" y="95.5">11</text>
<text x="209.5" y="90.8">8</text>
<text x="209.5" y="92.3">9</text>
<text x="213.1" y="91.4">P6</text>
<text x="213.1" y="93.1">P7</text>
<text x="213.1" y="94.6">P8</text>
<text x="239.7" y="94.6">P22</text>
<text x="239.7" y="93">P23</text>
<text x="239.7" y="91.4">P24</text>
<text x="244.7" y="93.9">27</text>
<text x="244.7" y="92.3">28</text>
<text x="244.7" y="90.8">29</text>
<text x="244.7" y="95.5">26</text>
<text x="52.3" y="100.2">10</text>
<text x="53" y="98.7">9</text>
<text x="56.6" y="99.4">FBPRIM_D</text>
<text x="56.6" y="100.9">FBPRIM_U</text>
<text x="75" y="99.4">LVOUT</text>
<text x="81.9" y="98.7">11</text>
<text x="208.7" y="97.1">12</text>
<text x="213.1" y="96.2">P9_NFC1</text>
<text x="213.1" y="97.8">P10_NFC2</text>
<text x="236.8" y="97.7">SWDCLK</text>
<text x="237.6" y="96.2">SWDIO</text>
<text x="244.7" y="97.1">25</text>
<text x="53" y="106.6">4</text>
<text x="56.6" y="107.3">CFG2</text>
<text x="73" y="107.2">SWBOOST</text>
<text x="74.9" y="104.1">BOOST</text>
<text x="81.9" y="103.4">1</text>
<text x="81.9" y="106.6">28</text>
<text x="218.4" y="103.8" transform="rotate(-90 218.4 103.8)">VDD2</text>
<text x="220" y="103.8" transform="rotate(-90 220 103.8)">P11</text>
<text x="221.6" y="103.8" transform="rotate(-90 221.6 103.8)">P12</text>
<text x="223.2" y="103.8" transform="rotate(-90 223.2 103.8)">P13</text>
<text x="224.8" y="103.8" transform="rotate(-90 224.8 103.8)">P14_TRACEDATA3</text>
<text x="226.4" y="103.8" transform="rotate(-90 226.4 103.8)">P15_TRACEDATA2</text>
<text x="227.9" y="103.8" transform="rotate(-90 227.9 103.8)">P16_TRACEDATA1</text>
<text x="229.5" y="103.8" transform="rotate(-90 229.5 103.8)">P17</text>
<text x="231.1" y="103.8" transform="rotate(-90 231.1 103.8)">P18_TRACEDATA0_SWO</text>
<text x="232.7" y="103.8" transform="rotate(-90 232.7 103.8)">P19</text>
<text x="234.2" y="103.8" transform="rotate(-90 234.2 103.8)">P20</text>
<text x="235.8" y="103.8" transform="rotate(-90 235.8 103.8)">P21_NRESET</text>
<text x="242.2" y="103.8" transform="rotate(-90 242.2 103.8)">GND</text>
<text x="53" y="109.7">6</text>
<text x="53" y="108.1">5</text>
<text x="56.6" y="110.4">CFG0</text>
<text x="56.6" y="108.8">CFG1</text>
<text x="74.4" y="110.4">BUFSRC</text>
<text x="81.9" y="109.7">27</text>
<text x="217.8" y="108.1" transform="rotate(-90 217.8 108.1)">13</text>
<text x="219.3" y="108.1" transform="rotate(-90 219.3 108.1)">14</text>
<text x="220.9" y="108.1" transform="rotate(-90 220.9 108.1)">15</text>
<text x="222.5" y="108.1" transform="rotate(-90 222.5 108.1)">16</text>
<text x="224.1" y="108.1" transform="rotate(-90 224.1 108.1)">17</text>
<text x="225.6" y="108.1" transform="rotate(-90 225.6 108.1)">18</text>
<text x="227.2" y="108.1" transform="rotate(-90 227.2 108.1)">19</text>
<text x="228.8" y="108.1" transform="rotate(-90 228.8 108.1)">20</text>
<text x="230.4" y="108.1" transform="rotate(-90 230.4 108.1)">21</text>
<text x="232" y="108.1" transform="rotate(-90 232 108.1)">22</text>
<text x="233.6" y="108.1" transform="rotate(-90 233.6 108.1)">23</text>
<text x="235.1" y="108.1" transform="rotate(-90 235.1 108.1)">24</text>
<text x="241.5" y="111.5" transform="rotate(-90 241.5 111.5)">GND*17</text>
<text x="53" y="117.6">8</text>
<text x="53" y="116">7</text>
<text x="56.6" y="118.3">SELMPP0</text>
<text x="56.6" y="116.8">SELMPP1</text>
<text x="73.9" y="115.1">SWBUCK</text>
<text x="75.8" y="118.3">BUCK</text>
<text x="81.9" y="117.6">3</text>
<text x="81.9" y="114.5">2</text>
<text x="113.2" y="117.6">P$1</text>
<text x="118.3" y="118.3">P$1</text>
<text x="52.3" y="124">23</text>
<text x="52.3" y="122.3">22</text>
<text x="52.3" y="125.5">24</text>
<text x="56.6" y="124.6">SET_CHRDY</text>
<text x="56.6" y="123.1">SET_OVCH</text>
<text x="68.3" y="125.9" transform="rotate(-90 68.3 125.9)">GND</text>
<text x="73.7" y="124.6">STATUS1</text>
<text x="73.7" y="123">STATUS2</text>
<text x="81.9" y="125.5">21</text>
<text x="81.9" y="124">20</text>
<text x="81.9" y="122.3">19</text>
<text x="100.5" y="122.3">P$1</text>
<text x="100.5" y="125.5">P$1</text>
<text x="105.6" y="123.1">P$1</text>
<text x="209.1" y="124">1</text>
<text x="211.5" y="124.6">P1</text>
<text x="216.7" y="124.6">P2</text>
<text x="219.8" y="124">2</text>
<text x="56.6" y="126.2">SET_OVDIS</text>
<text x="73.7" y="126.2">STATUS0</text>
<text x="100.5" y="128.7">P$1</text>
<text x="105.6" y="126.2">P$1</text>
<text x="105.6" y="129.4">P$1</text>
<text x="209.1" y="127.1">3</text>
<text x="211.5" y="127.8">P3</text>
<text x="216.7" y="127.8">P4</text>
<text x="219.8" y="127.1">4</text>
<text x="246.3" y="130.9">1</text>
<text x="252.1" y="130.9">2</text>
<text x="246.3" y="134.1">3</text>
<text x="246.3" y="137.3">5</text>
<text x="252.1" y="134.1">4</text>
<text x="252.1" y="137.2">6</text>
<text x="151.3" y="141.7" transform="rotate(-90 151.3 141.7)">P$1</text>
<text x="154.5" y="141.7" transform="rotate(-90 154.5 141.7)">P$2</text>
<text x="157.7" y="141.7" transform="rotate(-90 157.7 141.7)">P$3</text>
<text x="160.8" y="141.7" transform="rotate(-90 160.8 141.7)">P$4</text>
<text x="164" y="141.7" transform="rotate(-90 164 141.7)">P$5</text>
<text x="167.2" y="141.7" transform="rotate(-90 167.2 141.7)">P$6</text>
<text x="152" y="146.7" transform="rotate(-90 152 146.7)">P$1</text>
<text x="155.2" y="146.7" transform="rotate(-90 155.2 146.7)">P$2</text>
<text x="158.4" y="146.7" transform="rotate(-90 158.4 146.7)">P$3</text>
<text x="161.5" y="146.7" transform="rotate(-90 161.5 146.7)">P$4</text>
<text x="164.7" y="146.7" transform="rotate(-90 164.7 146.7)">P$5</text>
<text x="167.9" y="146.7" transform="rotate(-90 167.9 146.7)">P$6</text>
</g>
<g font-size="1.1" fill="#505050">
<text x="55.2" y="81.5">U2</text>
<text x="226.2" y="124.7">LED1</text>
<text x="226.9" y="121.5">N/A</text>
<text x="55.2" y="128.9">AEM10941</text>
</g>
</svg>
